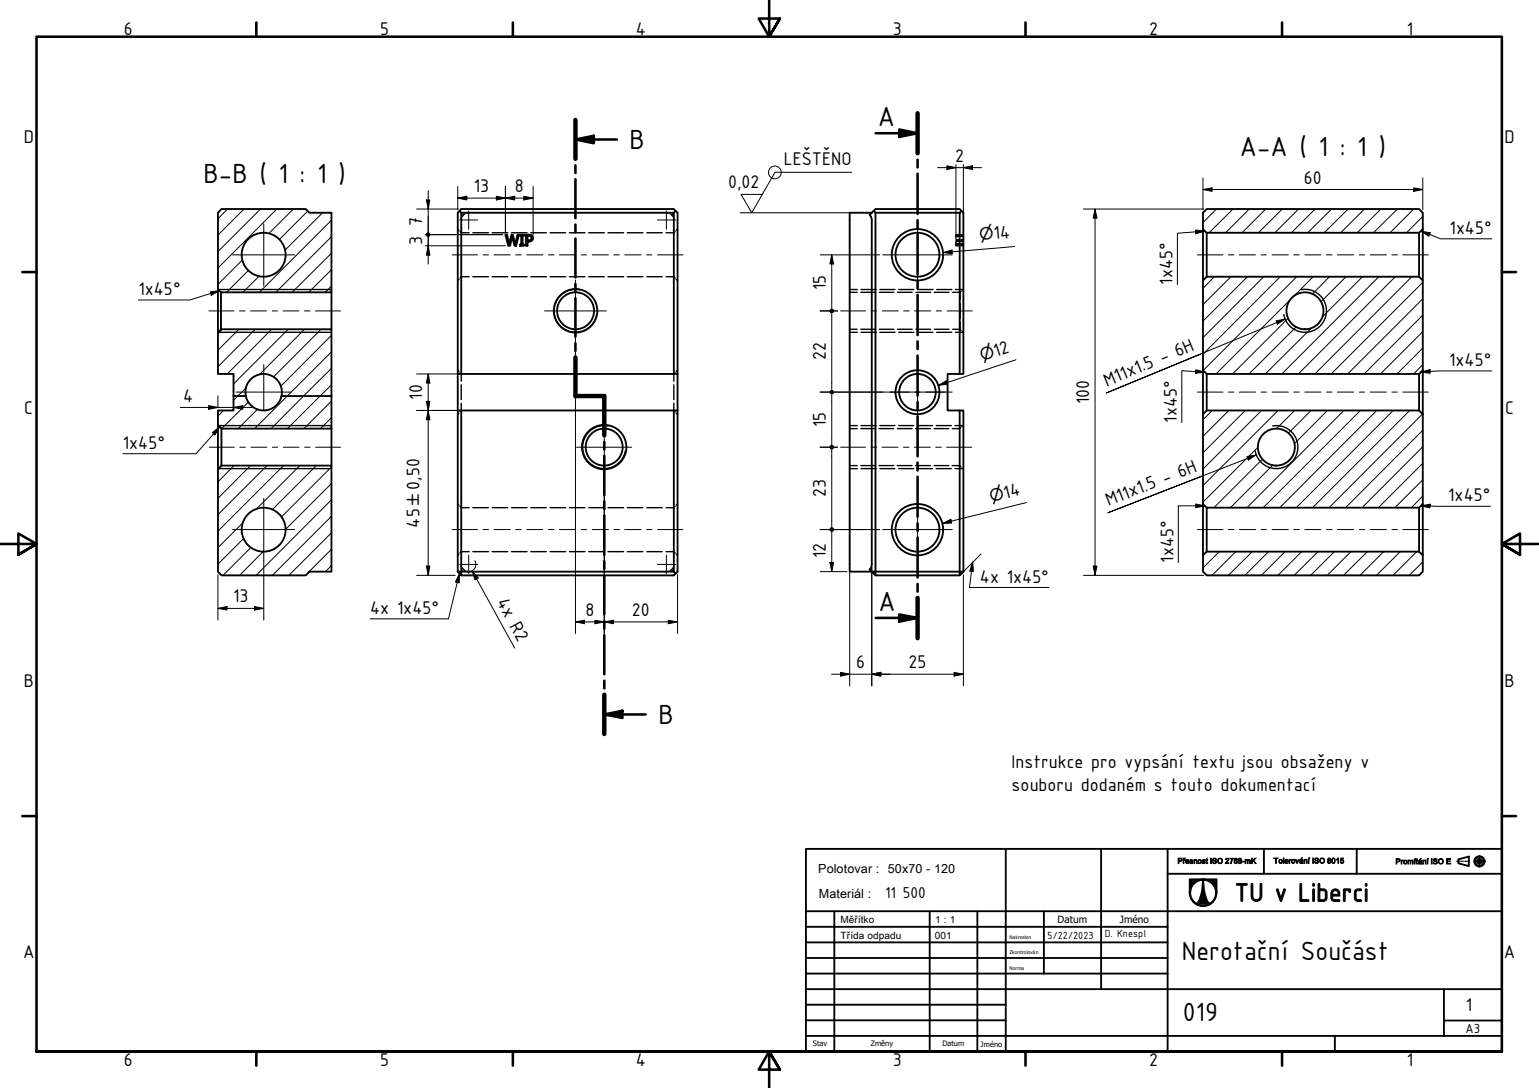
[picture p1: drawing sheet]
<svg xmlns="http://www.w3.org/2000/svg" width="420mm" height="297mm" viewBox="0 0 420 297" stroke-linecap="round" stroke-linejoin="round" font-family="sans-serif">
<!-- layer: Hatch (ISO) -->
<g fill="none" stroke="#000" stroke-width=".27">
<path d="M62.1 57.1l-2.6 2.6M66.6 57.1l-7.1 7.1M71.1 57.1l-11.6 11.6M75.6 57.1l-16.1 16.1M80.1 57.1l-6.7 6.6M84 57.6l-7.7 7.8M88.1 58.1l-10.3 10.2M332.1 57.1l-3.7 3.7M336.6 57.1l-6.5 6.4M341.1 57.1l-6.5 6.4M345.6 57.1l-6.5 6.4M350.1 57.1l-6.6 6.4"/>
<path d="M354.5 57.1l-6.5 6.4M359 57.1l-6.4 6.4M363.5 57.1l-6.5 6.4M368 57.1l-6.5 6.4M372.5 57.1l-6.5 6.4M377 57.1l-6.5 6.4M381.5 57.1l-6.5 6.4M386 57.1l-6.5 6.4M388.4 59.1l-4.4 4.4M66.2 71l-6.7 6.6M67.8 73.8l-6 6M70.7 75.4l-4.4 4.4"/>
<path d="M90.5 78.1l-1.7 1.7M90.5 73.6l-6.2 6.2M90.5 69.1l-10.7 10.7M90.5 64.6l-15.2 15.2M90.5 60.1l-19.7 19.7M331.5 75.6l-3.1 3.1M336 75.6l-7.6 7.6M340.6 75.6l-12.2 12.1M345 75.6l-16.6 16.6M349.5 75.6l-21.1 21.1M354 75.6l-25.5 25.5M358.5 75.6l-5.6 5.6"/>
<path d="M363 75.6l-4.7 4.7M367.5 75.6l-6.9 6.8M372 75.6l-11 10.9M376.4 75.6l-26.5 26.5M380.9 75.6l-26.4 26.5M385.4 75.6l-26.4 26.5M388.4 77.1l-25 25M60.7 89.9l-1.2 1.3M65.2 89.9l-5.7 5.7M69.7 89.9l-10.2 10.2M74.2 89.9l-12.2 12.2M78.7 89.9l-14.9 14.9"/>
<path d="M83.1 89.9l-12.3 12.4M87.6 89.9l-12.9 13M90.5 96.1l-21 20.9M90.5 91.6l-13.8 13.8M351.7 86.9l-15.2 15.2M352.4 81.7l-20.4 20.4M353.8 89.3l-12.8 12.8M357.9 89.6l-12.5 12.5M388.4 99.6l-2.5 2.5M388.4 90.5l-11.5 11.6M388.4 81.6l-20.5 20.5M388.4 95l-7 7.1"/>
<path d="M388.4 86l-16 16.1M61 112.1l-1.5 1.5M67.2 105.9l-3.4 3.4M67.8 109.8l-7.3 7.2M70.3 111.7l-5.3 5.3M90.5 114l-3 3M90.5 109.5l-7.5 7.5M90.5 105.1l-12 11.9M90.5 100.6l-16.5 16.4M331 112.1l-2.6 2.5M335.5 112.1l-7.1 7M340 112.1l-11.6 11.5"/>
<path d="M344.4 112.1l-16 16M348.9 112.1l-20.5 20.5M353.4 112.1l-4.9 4.9M357.9 112.1l-6.2 6.2M362.4 112.1l-9 9M366.9 112.1l-26.5 26.5M371.4 112.1l-26.5 26.5M375.9 112.1l-26.5 26.5M380.4 112.1l-26.5 26.5M384.9 112.1l-26.6 26.5M388.4 113l-25.6 25.6M388.4 117.5l-21.1 21.1"/>
<path d="M63.9 127.1l-4.4 4.5M68.4 127.1l-8.9 9M72.9 127.1l-13.4 13.4M77.4 127.1l-17.9 17.9M81.9 127.1l-11.9 11.8M86.4 127.1l-12 12M90.5 136.4l-20.6 20.7M90.5 132l-12.5 12.5M90.5 127.5l-13.7 13.6M343.4 122.1l-15 15M344.6 125.4l-13.2 13.2M347.5 127l-11.6 11.6"/>
<path d="M388.4 131l-7.6 7.6M388.4 126.5l-12.1 12.1M388.4 135.4l-3.1 3.2M388.4 122l-16.5 16.6M66.4 142.7l-6.9 6.8M66.5 147l-7 7M68.5 149.5l-7.6 7.6M71.9 150.5l-6.5 6.6M90.5 154.4l-1.7 1.7M90.5 150l-7.1 7.1M90.5 145.5l-11.6 11.6M90.5 141l-16.1 16.1"/>
<path d="M332.9 150.6l-4.5 4.5M337.4 150.6l-6.5 6.5M341.9 150.6l-6.6 6.5M346.3 150.6l-6.4 6.5M350.8 150.6l-6.4 6.5M355.3 150.6l-6.4 6.5M359.9 150.6l-6.6 6.5M364.3 150.6l-6.5 6.5M368.8 150.6l-6.5 6.5M373.3 150.6l-6.5 6.5M377.8 150.6l-6.5 6.5M382.3 150.6l-6.5 6.5"/>
<path d="M386.8 150.6l-6.5 6.5M388.4 153.4l-3.7 3.7"/>
</g>
<!-- layer: Hidden (ISO) -->
<g fill="none" stroke="#000" stroke-width=".38">
<path d="M125.9 58.1l.2 .2M126 59.5l-.1 .6M126.4 58.5l.2 .2M126.6 58.7l-.4 .4M126.9 58.3l-.3 .4M128 58.1l-.6 .1M181.9 58.1l.5 .1M182.9 58.3l.5 .4M183.4 58.7l.3 .4M183.6 58.5l-.2 .2M183.9 59.5l.1 .6M184 58.1l-.2 .2"/>
<path d="M125 62.6l.3 .3M125.3 76.2l-.3 .4M125.6 63.2l.3 .3h2.2M128.1 75.6h-2.2l-.3 .3M129.1 63.5h4.2M129.1 75.6h4.2M134.4 63.5h4.2M134.4 75.6h4.2M139.6 63.5h4.3M139.6 75.6h4.3M144.9 63.5h4.3M144.9 75.6h4.3"/>
<path d="M150.2 63.5h4.2M150.2 75.6h4.2M155.4 63.5h4.3M155.4 75.6h4.3M160.7 63.5h4.3M160.7 75.6h4.3M166 63.5h4.2M166 75.6h4.2M171.3 63.5h4.2M171.3 75.6h4.2M176.6 63.5h4.2M176.6 75.6h4.2"/>
<path d="M181.9 75.6h2.1l.3 .3M184.3 63.2l-.3 .3h-2.1M184.6 76.2l.4 .4M185 62.6l-.4 .3M232 79.8h2M232 79h2.1M235 79.8h4M235.1 79h4.1M240 79.8h4M240.2 79h4.1M245 79.8h4M245.4 79h4.1"/>
<path d="M250.1 79.8h4M250.6 79h4.1M255.1 79.8h4M255.7 79h4.1M260.1 79.8h2M260.9 79h2.1M261 64.4h.7M261 66.8h.7M261 66.1v1h.7M261 66.6h.7M261 66.7h.7M261 64.6h.7"/>
<path d="M261 66h.7M261 65.6h.7M261 65.5h.7M261.7 64.1h-.7v1M262.1 79.8v2M262.3 64.4h.7M262.3 66.8h.7M262.3 64.1h.7M262.3 66.6h.7M262.3 66.7h.7M262.3 67.1h.7M262.3 64.6h.7"/>
<path d="M262.3 66h.7M262.3 65.6h.7M262.3 65.5h.7M262.4 79.6l-.3 .2M263 79l-.3 .2M232 89.9h2M232 90.7h2.1M235 89.9h4M235.1 90.7h4.1M240 89.9h4M240.2 90.7h4.1M245 89.9h4"/>
<path d="M245.4 90.7h4.1M250.1 89.9h4M250.6 90.7h4.1M255.1 89.9h4M255.7 90.7h4.1M260.1 89.9h2M260.9 90.7h2.1M262.1 82.9v4M262.1 87.9v2M262.1 89.9l.3 .3M262.7 90.5l.3 .3M125 101.1l.3 .3"/>
<path d="M125.3 112.8l-.3 .3M125.6 101.7l.3 .4v2M125.9 105.1v4M125.9 110.1v2l-.3 .3M184 105.1v4M184 110.1v2l.3 .3M184.3 101.7l-.3 .4v2M184.6 112.8l.4 .3M185 101.1l-.4 .3M232 117h2M232 116.2h2.1M235 117h4"/>
<path d="M235.1 116.2h4.1M240 117h4M240.2 116.2h4.1M245 117h4M245.4 116.2h4M250 117h4M250.4 116.2h4.2M255 117h4M255.6 116.2h4.1M260.7 116.2h2.1M262.3 116.7l-.3 .3h-2M263 116l-.4 .4"/>
<path d="M125 137.6l.3 .3M125.6 138.2l.3 .4h2.2M129.1 138.6h4.2M134.4 138.6h4.2M139.6 138.6h4.3M144.9 138.6h4.3M150.2 138.6h4.2M155.4 138.6h4.3M160.7 138.6h4.3M166 138.6h4.2M171.3 138.6h4.2M176.6 138.6h4.2"/>
<path d="M184.3 138.2l-.3 .4h-2.1M185 137.6l-.4 .3M232 127.1h2M232 127.9h2.1M235 127.1h4M235.1 127.9h4.1M240 127.1h4M240.2 127.9h4.1M245 127.1h4M245.4 127.9h4M250 127.1h4M250.4 127.9h4.2"/>
<path d="M255 127.1h4M255.6 127.9h4.1M260 127.1h2l.3 .4M260.7 127.9h2.1M262.6 127.8l.4 .3M125.3 151.2l-.3 .4M125.9 154.1l.1 .5M126.1 155.9l-.2 .2M126.2 155.1l.4 .4M126.6 155.5l-.2 .2M126.6 155.5l.3 .3M127.4 156l.6 .1"/>
<path d="M128.1 150.6h-2.2l-.3 .3M129.1 150.6h4.2M134.4 150.6h4.2M139.6 150.6h4.3M144.9 150.6h4.3M150.2 150.6h4.2M155.4 150.6h4.3M160.7 150.6h4.3M166 150.6h4.2M171.3 150.6h4.2M176.6 150.6h4.2M181.9 150.6h2.1l.3 .3"/>
<path d="M182.4 156l-.5 .1M183.4 155.5l-.5 .3M183.4 155.5l.2 .2M183.7 155.1l-.3 .4M183.8 155.9l.2 .2M184 154.1l-.1 .5M184.6 151.2l.4 .4M238.6 156.4l-.1 .2M239 156.1l-.2 .2M262 156.1l.1 .2M262.3 156.4l.2 .2"/>
</g>
<!-- layer: Visible (ISO) -->
<g fill="none" stroke="#000" stroke-width=".51">
<path d="M60.5 57.1h23l1 1h6v21.7h-30.2l-.8-.8v-20.9zM125.5 57.6l.4 .5M184 58.1h-58.1v44M184.5 57.6l-.5-.5h-58.1l-.9 1v98M238 58.1h-6v98h7v1M238.5 57.6l-1.1 1.1 .6 1.4v94l-.6 1.4 1.6 1.6h23v-1h1M239 58.1v98h23v-44h-3.3v-10h3.3v-44M239 58.1l-.5-.5 .5-.5h23l.5 .5-.5 .5M239 58.1h23M262.5 57.6l.5 .5v44h-1M328.4 58.1l1-1h58l1 1v4.5l-1 .9h-58l-1-.9zM59.5 79v11.8"/>
<path d="M60.3 79.8v10.1M90.5 79.8v10.1M138 64.1h.4l.6 2.5 .6-2.5h.4l.7 2.6 .6-2.6h.4l-.8 3h-.4l-.7-2.5-.5 2.5h-.6zM141.9 64.1h1.2v.3h-.4v2.4h.4v.3h-1.2v-.3h.4v-2.4h-.4zM143.6 64.1a1.45 1.45 0 0 1 1.9 .9 1.2 1.2 0 0 1-1.5 1v1.1h-.4zM144 64.4a.67 .67 0 0 1 1.1 .4 .67 .67 0 0 1-.8 .8h-.3zM328.4 76.6l1-1h58l1 1v24.5l-1 1h-58l-1-1zM328.4 62.6v14M329.4 63.5v12.1M387.4 63.5v12.1M388.4 62.6v14M59.5 116v12.1"/>
<path d="M60.5 117v10.1M63.8 108.1v-6h-4.3v-11.3l.8-.9h30.2v18.2M67.1 108.1h-3.3v4h-4.3v3.9l1 1h30v-8.9M76.8 108.1h13.7M90.5 117v10.1M125 102.1h59M125 112.1h.9M184 112.1h-58.1v44h58.1M185 102.1h-1v-44l.5-.5 .5 .5v98l-1 1h-58.1v-1h-.9M185 112.1h-1v44l.5 .5M262 112.1h1v44M328.4 113.1l1-1h58l1 1v24.5l-1 1h-58l-1-1z"/>
<path d="M328.4 101.1v12M329.4 102.1v10M387.4 102.1v10M388.4 101.1v12M60.5 127.1h30v29h-6l-1 1h-23l-1-1v-28zM328.4 137.6v14M329.4 138.6v12M387.4 138.6v12M388.4 137.6v14M125 156.1l.9 1M263 156.1l-1 1M328.4 151.6l1-1h58l1 1v4.5l-1 1h-58l-1-1z"/>
<circle cx="72" cy="69.6" r="6"/>
<circle cx="250.5" cy="69.5" r="7"/>
<circle cx="250.5" cy="69.5" r="6"/>
<circle cx="157.1" cy="84.9" r="5.9"/>
<circle cx="157.1" cy="84.9" r="5"/>
<circle cx="356.3" cy="84.9" r="5"/>
<circle cx="72" cy="107.1" r="5"/>
<circle cx="250.5" cy="107.1" r="6"/>
<circle cx="250.5" cy="107.1" r="5"/>
<circle cx="164.9" cy="122.1" r="6.1"/>
<circle cx="164.9" cy="122.1" r="5"/>
<circle cx="348.5" cy="122.1" r="5"/>
<circle cx="72" cy="144.6" r="6"/>
<circle cx="250.5" cy="144.6" r="7"/>
<circle cx="250.5" cy="144.6" r="6"/>
</g>
<!-- layer: Visible Narrow (ISO) -->
<path d="M59.6 79h30.9M158.2 79.1a5.9 5.9 0 0 0-6.9 4.7 5.9 5.9 0 0 0 4.8 6.8 5.9 5.9 0 0 0 6.8-4.7M355.2 79.1a5.9 5.9 0 0 1 6.9 4.7 5.9 5.9 0 0 1-4.8 6.8 5.9 5.9 0 0 1-6.8-4.7M59.6 90.7h30.9M59.7 116.2h30.8M166 116.3a5.9 5.9 0 0 0-6.8 4.7 5.9 5.9 0 0 0 4.7 6.8 5.9 5.9 0 0 0 6.8-4.7M347.4 116.3a5.9 5.9 0 0 1 6.8 4.7 5.9 5.9 0 0 1-4.7 6.8 5.9 5.9 0 0 1-6.8-4.7M59.7 127.9h30.8" fill="none" stroke="#000" stroke-width=".38"/>
<!-- layer: Hatch (ISO) -->
<g fill="#000">
<path d="M324.9 240.3h3.5a3.5 3.5 0 0 0-3.5 3.5z" fill-rule="evenodd"/>
<path d="M328.4 240.3h3.6v3.5a3.5 3.5 0 0 0-3.6-3.5z" fill-rule="evenodd"/>
<path d="M328.4 240.3l.3 2.7a7.4 7.4 0 0 0 1.5 3.7h-3.5a9.6 9.6 0 0 0 1.7-5.1z" fill-rule="evenodd"/>
<path d="M324.7 243.8h.2a3.5 3.5 0 0 0 3.6 3.5 3.5 3.5 0 0 0 3.5-3.5h.2a3.7 3.7 0 0 1-3.7 3.6 3.7 3.7 0 0 1-3.8-3.6z" fill-rule="evenodd"/>
</g>
<!-- layer: Section Line (ISO) -->
<g fill="none" stroke="#000" stroke-width=".7">
<path d="M157.1 38.1l5-1v2zM157.1 32.8v10.6M157.1 38.1h11.3M239.1 36.4h11.4M245.5 35.4l5 1-5 1zM250.5 30.9v10.9M157.1 45.1v2.1M157.1 48.9v10.6M250.5 43.6v2.1M250.5 47.4v11M157.1 61.3v2.1M157.1 65.1v10.6"/>
<path d="M157.1 77.5v2.1M250.5 60.1v2.1M250.5 64v10.9M250.5 76.7v2.1M157.1 81.4v10.5M157.1 93.7v2.1M157.1 97.6v10.5h7.9v10.8M250.5 80.5v11M250.5 93.2v2.1M250.5 97.1v10.9M250.5 109.8v2.1M250.5 113.7v10.9"/>
<path d="M165 120.6v2.1M165 124.4v10.8M165 136.9v2.1M250.5 126.3v2.1M250.5 130.2v10.9M165 140.8v10.7M165 153.2v2.1M165 157.1v10.7M250.5 142.9v2.1M250.5 146.7v11M250.5 159.4v2.1M165 169.5v2.1"/>
<path d="M165 173.4v10.7M239.1 168.7h11.4M245.5 167.8l5 .9-5 1zM250.5 163.2v11M165 195.1l4.9-1.1v2zM165 185.9v2M165 189.7v10.7M165 195.1h11.3"/>
</g>
<path d="M157.1 32.8v10.6M250.5 30.9v10.9M157.1 97.6v10.5h7.9v10.8M250.5 163.2v11M165 189.7v10.7" fill="none" stroke="#000" stroke-width="1.2"/>
<g fill="#000">
<path d="M157.1 38.1l5-1v2z" fill-rule="evenodd"/>
<path d="M245.5 35.4l5 1-5 1z" fill-rule="evenodd"/>
<path d="M245.5 167.8l5 .9-5 1z" fill-rule="evenodd"/>
<path d="M165 195.1l4.9-1.1v2z" fill-rule="evenodd"/>
</g>
<!-- layer: Border (ISO) -->
<g fill="none" stroke="#000" stroke-width=".7">
<path d="M70 6.1v3.9M140 6.1v3.9M210 0v10l-2.9-4.9h5.8l-2.9 4.9 2.9-4.9M280 6.1v3.9M350 6.1v3.9M6.1 74.3h3.9M410 74.3h3.9M0 148.5h10l-5-2.8v5.7l5-2.9-5 2.9M420 148.5h-10l5-2.8v5.7l-5-2.9 5 2.9M6.1 222.8h3.9M410 222.8h3.9M10 287.1v-277.1h400v277.1h-400h400"/>
<path d="M70 287.1v3.8M140 287.1v3.8M212.9 292l-2.9-4.9 2.9 4.9h-5.8l2.9-4.9v9.9M280 287.1v3.8M350 287.1v3.8"/>
</g>
<!-- layer: Title (ISO) -->
<g fill="none" stroke="#000" stroke-width=".51">
<path d="M220 231.8h190v55.3h-190zM274.6 231.8v55.3M300.6 231.8v38.3M318.8 238.6h91.2M318.8 231.8v55.3M345.1 231.8v6.8M370.4 231.8v6.8M398.1 234.6l2.9-.7v2.6l-2.9-.8zM220 253h98.8M220 257.3h98.8M220 248.8h190M227.8 248.8v38.3"/>
<path d="M253.8 248.8v38.3M266.8 248.8v38.3M285 248.8v17M324.7 243.8h.2v-3.5h7.1v3.5h.2M328.4 240.3a15.2 15.2 0 0 0 1.3 5.9l.5 .5h-3.5a9.5 9.5 0 0 0 1.7-5.4zM220 261.5h98.8M220 265.8h98.8M220 270.1h190M220 274.3h54.6M220 278.6h54.6M394.2 278.6h15.8M394.2 270.1v12.7"/>
<path d="M220 282.8h190M364.4 282.8v4.3"/>
<circle cx="328.5" cy="243.7" r="3.5"/>
</g>
<g fill="none" stroke="#000" stroke-width=".27">
<path d="M397.6 235.1h.4M398.1 235.1h.1M398.3 235.1h.5M399 235.1h.1M399.2 235.1h.5M399.9 235.1h.1M400 235.1h.7M400.8 235.1h.1M401 235.1h.3M402.3 235.1h.4M402.8 235.1h.1M403 235.1h.7"/>
<path d="M403.9 234.7h.1M403.9 235.6h.1M403.9 236.4h.1M403.9 235.1h.1M403.9 233.5v.3M403.9 233.9v.1M403.9 234.1v.5M403.9 234.9v.5M403.9 235.7v.6M403.9 236.5v.3M404.1 235.1h.7M404.9 235.1h.1"/>
<path d="M405.1 235.1h.4"/>
</g>
<g fill="none" stroke="#000" stroke-width=".7">
<circle cx="403.9" cy="235.2" r="1.3"/>
<circle cx="403.9" cy="235.2" r=".54"/>
</g>
<path d="M324.7 243.8v-3.8h7.5v3.8M325 242.4a3.7 3.7 0 0 0 3.5 5 3.7 3.7 0 0 0 3.4-5M329.7 240.2l-1.5-.2-1 .2" fill="none" stroke="#000" stroke-width=".38"/>
<!-- layer: Dimension (ISO) -->
<g fill="none" stroke="#000" stroke-width=".27">
<path d="M113.7 57.1h11.5M116.4 54.6h.9l-.4 2.5zM116.9 52.1v20M125 54.1l2.4-.5v1zM125 54.1h20.5M125 50.9v6.4M135.5 53.6l2.5 .5-2.5 .5zM138 54.1l2.5-.5v1zM138 50.9v12.4M143 53.6l2.5 .5-2.5 .5zM145.5 50.9v13.3M256 45.8h12"/>
<path d="M258.5 45.3l2.5 .5-2.5 .5zM261 44.9v18.9M263 45.8l2.5-.5v1zM263 44.9v18.9M295.8 57.1h32.8M299 57.1l.5 2.4h-1.1zM299 57.1v100M328.4 51.7l2.5-.4v.9zM328.4 51.7h60M328.4 48.6v8.7M386 51.3l2.4 .4-2.4 .5zM388.4 48.6v8.7"/>
<path d="M116.1 64.1h21.1M116.1 67.1h21.9M116.9 67.1l.4 2.5h-.9zM223.9 69.6h16.3M227.1 69.6l.5 2.5h-1zM227.1 69.6v14.7M257.5 68.9l2.4-.7 .1 1.1zM277 67.3l-19.5 1.6M157.1 93.3v51.1M223.9 84.9h4.8M227.1 85.5v21M277.4 98.2l-21.2 7"/>
<path d="M49.2 111.2h19.6M57 110.7l2.5 .5-2.5 .5zM59.5 108.1v3.2M63.8 111.2l2.5-.5v1zM113.7 112.1h11.5M113.7 102.1h11.5M116.4 109.6h.9l-.4 2.5zM116.9 112.1l.4 2.5h-.9zM116.9 102.1l.4 2.5h-.9zM116.9 102.1v55M223.9 107h17.1M227.1 107.7v13.8"/>
<path d="M256.2 105.2l2.2-1.3 .3 1zM165 129.7v14.7M223.9 122.1h4.8M227.1 122.7v21.2M280.2 137.2l-22.9 5.7M59.5 156.9v12.4M72 153.1v16.2M113.7 157.1h10.6M116.4 154.5h.9l-.4 2.6zM128.9 155.8l1.7 2-.9 .5zM128.9 155.8l11.6 21.2M129.7 153.1l.2 .9"/>
<path d="M129.9 154.2l-.5 1.2-.7 .5M157.1 144.7v28.3M165 144.7v28.3M185 156.9v16.1M223.9 156.1h7.3M223.9 144.6h16.3M226.6 153.6h1l-.5 2.5zM227.1 145.2v10.9M232 154.9v32.3M238 154.9v32.3M257.3 142.9l2.3-1.1 .2 1zM263 156.9v30.3"/>
<path d="M295.8 157.1h32.8M298.4 154.5h1.1l-.5 2.6zM59.5 166.1l2.5-.5v.9zM59.5 166.1h12.5M69.5 165.6l2.5 .5-2.5 .4zM157.1 169.8l2.5-.5v1zM157.1 169.8h27.9M162.4 169.3l2.6 .5-2.6 .5zM165 169.8l2.4-.5v1zM182.4 169.3l2.6 .5-2.6 .5zM227 184.1h36M229.5 183.6l2.5 .5-2.5 .5z"/>
<path d="M238 184.1l2.5-.5v1zM260.5 183.6l2.5 .5-2.5 .5z"/>
</g>
<g fill="#000">
<path d="M116.4 54.6h.9l-.4 2.5z" fill-rule="evenodd"/>
<path d="M125 54.1l2.4-.5v1z" fill-rule="evenodd"/>
<path d="M135.5 53.6l2.5 .5-2.5 .5z" fill-rule="evenodd"/>
<path d="M138 54.1l2.5-.5v1z" fill-rule="evenodd"/>
<path d="M143 53.6l2.5 .5-2.5 .5z" fill-rule="evenodd"/>
<path d="M258.5 45.3l2.5 .5-2.5 .5z" fill-rule="evenodd"/>
<path d="M263 45.8l2.5-.5v1z" fill-rule="evenodd"/>
<path d="M299 57.1l.5 2.4h-1.1z" fill-rule="evenodd"/>
<path d="M328.4 51.7l2.5-.4v.9z" fill-rule="evenodd"/>
<path d="M386 51.3l2.4 .4-2.4 .5z" fill-rule="evenodd"/>
<path d="M116.9 67.1l.4 2.5h-.9z" fill-rule="evenodd"/>
<path d="M227.1 69.6l.5 2.5h-1z" fill-rule="evenodd"/>
<path d="M257.5 68.9l2.4-.7 .1 1.1z" fill-rule="evenodd"/>
<path d="M57 110.7l2.5 .5-2.5 .5z" fill-rule="evenodd"/>
<path d="M63.8 111.2l2.5-.5v1z" fill-rule="evenodd"/>
<path d="M116.4 109.6h.9l-.4 2.5z" fill-rule="evenodd"/>
<path d="M116.9 112.1l.4 2.5h-.9z" fill-rule="evenodd"/>
<path d="M116.9 102.1l.4 2.5h-.9z" fill-rule="evenodd"/>
<path d="M256.2 105.2l2.2-1.3 .3 1z" fill-rule="evenodd"/>
<path d="M116.4 154.5h.9l-.4 2.6z" fill-rule="evenodd"/>
<path d="M128.9 155.8l1.7 2-.9 .5z" fill-rule="evenodd"/>
<path d="M226.6 153.6h1l-.5 2.5z" fill-rule="evenodd"/>
<path d="M257.3 142.9l2.3-1.1 .2 1z" fill-rule="evenodd"/>
<path d="M298.4 154.5h1.1l-.5 2.6z" fill-rule="evenodd"/>
<path d="M59.5 166.1l2.5-.5v.9z" fill-rule="evenodd"/>
<path d="M69.5 165.6l2.5 .5-2.5 .4z" fill-rule="evenodd"/>
<path d="M157.1 169.8l2.5-.5v1z" fill-rule="evenodd"/>
<path d="M162.4 169.3l2.6 .5-2.6 .5z" fill-rule="evenodd"/>
<path d="M165 169.8l2.4-.5v1z" fill-rule="evenodd"/>
<path d="M182.4 169.3l2.6 .5-2.6 .5z" fill-rule="evenodd"/>
<path d="M229.5 183.6l2.5 .5-2.5 .5z" fill-rule="evenodd"/>
<path d="M238 184.1l2.5-.5v1z" fill-rule="evenodd"/>
<path d="M238 184.1l2.5-.5v1z" fill-rule="evenodd"/>
<path d="M260.5 183.6l2.5 .5-2.5 .5z" fill-rule="evenodd"/>
<circle cx="116.9" cy="64" r=".62"/>
<circle cx="227.1" cy="84.9" r=".63"/>
<circle cx="227.1" cy="107.1" r=".62"/>
<circle cx="227.1" cy="122.1" r=".63"/>
<circle cx="227.1" cy="144.6" r=".63"/>
</g>
<!-- layer: Center Mark (ISO) -->
<g fill="none" stroke="#000" stroke-width=".27">
<path d="M128 57.6v5M181.9 57.6v5M63.5 69.6h17M72 61.1v17M125.5 60.1h4.9M157.1 76.4v16.9M179.5 60.1h5M241 69.6h19M250.5 60.1v19M72 99.6v12.5M148.7 84.9h16.8M250.5 99.6v15"/>
<path d="M64.5 107h15M165 114.5v15.2M243 107h15M72 136.1v17M157.4 122.1h15.1M250.5 135.1v19M63.5 144.6h17M125.5 154.1h4.9M128 151.6v5M179.5 154.1h5M181.9 151.6v5M241 144.6h19"/>
</g>
<!-- layer: Symbol (ISO) -->
<g fill="none" stroke="#000" stroke-width=".27">
<path d="M202.1 58.1h29.9M232.5 47h-20.9l-6.4 11.1-2.9-5h5.8M57.4 79.7l2.5-.3-2.2 1.2zM59.9 79.4l-8.1 2.5h-14M326.4 62.8l2.5 .3-2.4 .7zM328.9 63.1l-7.5 .6v14M387.9 63.1l2.6 .4-.4 1zM387.9 63.1l5.4 2.1h14M348.4 87.6l2.4-.5-2.1 1.4zM350.8 87.1l-48.8 20.2 25.7-10.6M58 118.1l2-1.6-1.3 2.2zM60 116.5l-6.5 7.4h-20"/>
<path d="M326.5 101l2.4 .6-2.5 .3zM328.9 101.6l-6.3-.4v14.2M387.9 101.6l2.5-.7 .1 1zM407.2 101.3a158.6 158.6 0 0 0-19.3 .3M326.5 137.6l2.4 .5-2.4 .5zM328.9 138.1h-7.2v15.5M340.4 124.6l2.6-.4-2.2 1.4zM343 124.2l-40.5 15.8 25.9-10.1M387.9 138.1l2.6-.4-.1 1zM387.9 138.1l19 .1M125.5 156.6l-.2 2.5-1-.2zM125.5 156.6l-3.1 12.4h-21.4"/>
<path d="M265.6 153.5l.1 2.6-1-.2zM265.6 153.5l-.9 6.9h21.7M267.8 151.2l-4.8 4.9"/>
<circle cx="211.6" cy="47.1" r="1.75"/>
</g>
<g fill="#000">
<path d="M326.4 62.8l2.5 .3-2.4 .7z" fill-rule="evenodd"/>
<path d="M387.9 63.1l2.6 .4-.4 1z" fill-rule="evenodd"/>
<path d="M57.4 79.7l2.5-.3-2.2 1.2z" fill-rule="evenodd"/>
<path d="M348.4 87.6l2.4-.5-2.1 1.4z" fill-rule="evenodd"/>
<path d="M58 118.1l2-1.6-1.3 2.2z" fill-rule="evenodd"/>
<path d="M326.5 101l2.4 .6-2.5 .3z" fill-rule="evenodd"/>
<path d="M387.9 101.6l2.5-.7 .1 1z" fill-rule="evenodd"/>
<path d="M326.5 137.6l2.4 .5-2.4 .5z" fill-rule="evenodd"/>
<path d="M340.4 124.6l2.6-.4-2.2 1.4z" fill-rule="evenodd"/>
<path d="M387.9 138.1l2.6-.4-.1 1z" fill-rule="evenodd"/>
<path d="M125.5 156.6l-.2 2.5-1-.2z" fill-rule="evenodd"/>
<path d="M265.6 153.5l.1 2.6-1-.2z" fill-rule="evenodd"/>
</g>
<!-- layer: Centerline (ISO) -->
<g fill="none" stroke="#000" stroke-width=".27">
<path d="M123.4 69.6h7M131.9 69.6h1.4M134.9 69.6h4.4M140.8 69.6h1.5M143.8 69.6h4.4M149.7 69.6h1.6M152.7 69.6h4.5M158.7 69.6h1.4M161.7 69.6h4.4M167.6 69.6h1.5M170.6 69.6h4.4M176.5 69.6h1.5"/>
<path d="M179.5 69.6h6.9M326.9 69.6h7M335.3 69.6h1.6M338.3 69.6h4.5M344.3 69.6h1.5M347.3 69.6h4.4M353.2 69.6h1.5M356.2 69.6h4.4M362.1 69.6h1.6M365.1 69.6h4.5M371.1 69.6h1.5M374.1 69.6h4.4"/>
<path d="M380 69.6h1.5M383 69.6h7M57 84.9h6.9M65.4 84.9h1.5M68.4 84.9h4.4M74.3 84.9h1.5M77.3 84.9h4.3M83.1 84.9h1.5M86.1 84.9h6.9M229.5 84.9h6.8M237.9 84.9h1.4M240.9 84.9h4.3"/>
<path d="M246.7 84.9h1.5M249.7 84.9h4.4M255.6 84.9h1.4M258.6 84.9h6.8M241 107h7.2M249.7 107h1.5M252.7 107h7.3M326.9 107h7M335.3 107h1.6M338.3 107h4.5M344.3 107h1.5M347.3 107h4.4"/>
<path d="M353.2 107h1.5M356.2 107h4.4M362.1 107h1.6M365.1 107h4.5M371.1 107h1.5M374.1 107h4.4M380 107h1.5M383 107h7M57.1 122.1h6.9M65.5 122.1h1.5M68.5 122.1h4.3M74.4 122.1h1.4"/>
<path d="M77.3 122.1h4.4M83.2 122.1h1.4M86.2 122.1h6.8M229.5 122.1h6.8M237.8 122.1h1.5M240.8 122.1h4.4M246.6 122.1h1.6M249.6 122.1h4.4M255.5 122.1h1.5M258.4 122.1h6.9M123.4 144.6h7M131.9 144.6h1.4"/>
<path d="M134.9 144.6h4.4M140.8 144.6h1.5M143.8 144.6h4.4M149.7 144.6h1.6M152.7 144.6h4.5M158.7 144.6h1.4M161.7 144.6h4.4M167.6 144.6h1.5M170.6 144.6h4.4M176.5 144.6h1.5M179.5 144.6h6.9M326.9 144.6h7"/>
<path d="M335.3 144.6h1.6M338.3 144.6h4.5M344.3 144.6h1.5M347.3 144.6h4.4M353.2 144.6h1.5M356.2 144.6h4.4M362.1 144.6h1.6M365.1 144.6h4.5M371.1 144.6h1.5M374.1 144.6h4.4M380 144.6h1.5M383 144.6h7"/>
</g>
<g font-size="8.1">
<text x="239.6" y="34.4">A</text>
<text x="171.9" y="40.7">B</text>
<text x="338.5" y="42.6">A-A ( 1 : 1 )</text>
<text x="55.6" y="50">B-B ( 1 : 1 )</text>
<text x="239.8" y="166.9">A</text>
<text x="179.8" y="197.7">B</text>
</g>
<g font-size="7.7">
<text x="322.6" y="262.2">Nerotační Součást</text>
<text x="323" y="278.8">019</text>
</g>
<text font-size="7.6" x="337.1" y="246.1">TU v Liberci</text>
<g font-size="5.4">
<text x="33.8" y="9.6">6</text>
<text x="103.8" y="9.6">5</text>
<text x="173.6" y="9.6">4</text>
<text x="243.8" y="9.6">3</text>
<text x="313.8" y="9.6">2</text>
<text x="384.1" y="9.6">1</text>
<text x="6.5" y="38.9">D</text>
<text x="410.8" y="38.9">D</text>
<text x="214" y="44.9">LEŠTĚNO</text>
<text x="260.8" y="44.2">2</text>
<text x="129.3" y="52.5">13</text>
<text x="140.5" y="52.5">8</text>
<text x="198.8" y="51.4">0,02</text>
<text x="356" y="50.2">60</text>
<text x="115.3" y="61.8" transform="rotate(-90 115.3 61.8)">7</text>
<text x="271.4" y="65.3" transform="rotate(-5 271.4 65.3)">14</text>
<text x="395.7" y="63.9">1x45°</text>
<text x="115.3" y="66.9" transform="rotate(-90 115.3 66.9)">3</text>
<text x="320.1" y="77.7" transform="rotate(-90 320.1 77.7)">1x45°</text>
<text x="37.8" y="80.6">1x45°</text>
<text x="225.5" y="79.3" transform="rotate(-90 225.5 79.3)">15</text>
<text x="225.5" y="98.4" transform="rotate(-90 225.5 98.4)">22</text>
<text x="271.8" y="97.5" transform="rotate(-18 271.8 97.5)">12</text>
<text x="395.7" y="99.9">1x45°</text>
<text x="302.1" y="105.5" transform="rotate(-23 302.1 105.5)">M11x1.5 - 6H</text>
<text x="6.6" y="113.1">C</text>
<text x="50" y="109.7">4</text>
<text x="115.3" y="109.2" transform="rotate(-90 115.3 109.2)">10</text>
<text x="297.4" y="110.4" transform="rotate(-90 297.4 110.4)">100</text>
<text x="410.9" y="113.1">C</text>
<text x="225.5" y="116.6" transform="rotate(-90 225.5 116.6)">15</text>
<text x="321.3" y="115.4" transform="rotate(-90 321.3 115.4)">1x45°</text>
<text x="33.5" y="122.6">1x45°</text>
<text x="114.6" y="133.7" transform="rotate(-90 114.6 133.7)">0,50</text>
<text x="225.5" y="135.7" transform="rotate(-90 225.5 135.7)">23</text>
<text x="274.4" y="136.1" transform="rotate(-14 274.4 136.1)">14</text>
<text x="395.4" y="136.9">1x45°</text>
<text x="302.6" y="138.2" transform="rotate(-21 302.6 138.2)">M11x1.5 - 6H</text>
<text x="114.6" y="144.1" transform="rotate(-90 114.6 144.1)">45</text>
<text x="225.5" y="152.4" transform="rotate(-90 225.5 152.4)">12</text>
<text x="320.4" y="153.6" transform="rotate(-90 320.4 153.6)">1x45°</text>
<text x="267.5" y="159.1">4x 1x45°</text>
<text x="63.6" y="164.5">13</text>
<text x="101" y="167.7">4x 1x45°</text>
<text x="135.5" y="164.5" transform="rotate(61 135.5 164.5)">4x R2</text>
<text x="159.8" y="168.2">8</text>
<text x="172.5" y="168.2">20</text>
<text x="233.7" y="182.5">6</text>
<text x="248" y="182.5">25</text>
<text x="6.5" y="187.4">B</text>
<text x="410.8" y="187.4">B</text>
<text x="276.2" y="209.6">Instrukce pro vypsání textu jsou obsaženy v</text>
<text x="276.2" y="215.9">souboru dodaném s touto dokumentací</text>
<text x="6.3" y="261.7">A</text>
<text x="410.6" y="261.7">A</text>
<text x="400.2" y="276.1">1</text>
<text x="33.8" y="290.9">6</text>
<text x="103.8" y="290.9">5</text>
<text x="173.6" y="290.9">4</text>
<text x="243.8" y="290.9">3</text>
<text x="313.8" y="290.9">2</text>
<text x="384.1" y="290.9">1</text>
</g>
<g font-size="4.6">
<text x="267.5" y="65.6" transform="rotate(-5 267.5 65.6)">⌀</text>
<text x="268.1" y="98.7" transform="rotate(-18 268.1 98.7)">⌀</text>
<text x="114.6" y="137.9" transform="rotate(-90 114.6 137.9)">±</text>
<text x="270.6" y="137" transform="rotate(-14 270.6 137)">⌀</text>
<text x="241.7" y="245.1">11</text>
<text x="246.4" y="245.1">500</text>
</g>
<text font-size="3.9" x="400.1" y="282">A3</text>
<g font-size="3.4">
<text x="223.4" y="238.4">Polotovar : 50x70 - 120</text>
<text x="223.5" y="245.2">Materiál :</text>
</g>
<g font-size="3">
<text x="286" y="256.3">5/22/2023</text>
<text x="301.6" y="255.7">D. Knespl</text>
</g>
<g font-size="2.7">
<text x="229.4" y="252">Měřítko</text>
<text x="255.3" y="252">1 : 1</text>
<text x="229.5" y="256.4">Třída odpadu</text>
<text x="255.2" y="256.3">001</text>
<text x="288.7" y="252">Datum</text>
<text x="305.8" y="252">Jméno</text>
</g>
<g font-size="2">
<text x="321.5" y="235.8">Přesnost ISO 2768-mK</text>
<text x="347.7" y="235.7">Tolerování ISO 8015</text>
<text x="381" y="235.9">Promítání ISO E</text>
<text x="221.9" y="285.7">Stav</text>
<text x="237.7" y="285.5">Změny</text>
<text x="257.3" y="285.7">Datum</text>
<text x="267.7" y="285.7">Jméno</text>
</g>
<g font-size="1.3">
<text x="275.6" y="256.3">Nakreslen</text>
<text x="275.6" y="260.5">Zkontrolován</text>
<text x="275.6" y="264.8">Norma</text>
</g>
</svg>
